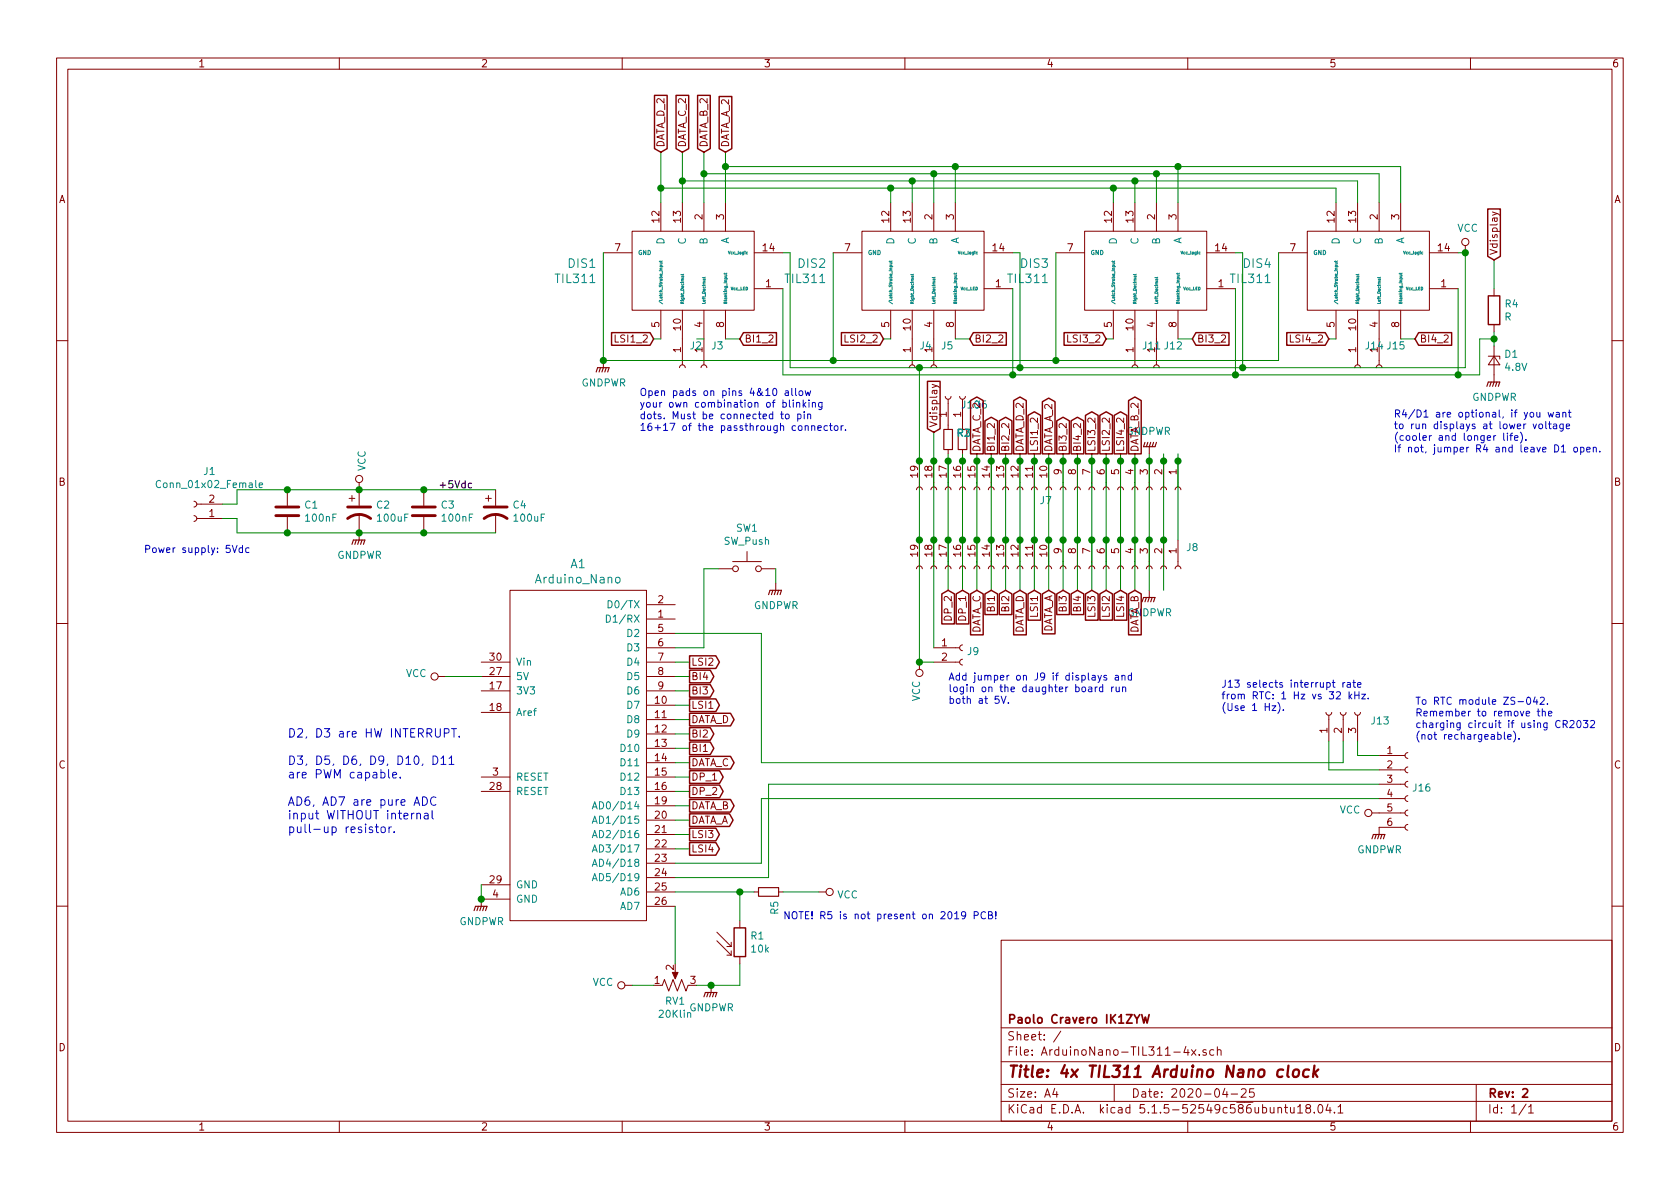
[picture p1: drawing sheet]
<svg xmlns="http://www.w3.org/2000/svg" width="297mm" height="210mm" viewBox="0 0 297 210" stroke-linecap="round" stroke-linejoin="round" font-family="sans-serif">
<g fill="none" stroke="#840000" stroke-width=".18">
<path d="M10 10.3h277v189.9h-277zM12 12.2h273v186.1h-273zM60 10.3v1.9M110 10.3v1.9M160 10.3v1.9M210 10.3v1.9M260 10.3v1.9M116.8 35.8v5.1M120.6 35.8v5.1M124.5 35.8v5.1M128.3 35.8v5.1M157.5 35.8v5.1"/>
<path d="M161.3 35.8v5.1M165.1 35.8v5.1M168.9 35.8v5.1M196.8 35.8v5.1M200.7 35.8v5.1M204.5 35.8v5.1M208.3 35.8v5.1M236.2 35.8v5.1M240 35.8v5.1M243.8 35.8v5.1M247.6 35.8v5.1M263.9 37.5l1.1 .4 .2 .2"/>
<path d="M264.7 37.8l-.8 .3M106.7 44.7h5.1M111.8 40.9h21.5v14h-21.5zM116.8 54.9v5M120.6 54.9v9.6M124.5 54.9v9.6M128.3 54.9v5M133.3 51h5.1M133.3 44.7h5.1M147.3 44.7h5.1M152.4 40.9h21.6v14h-21.6zM157.5 54.9v5"/>
<path d="M161.3 54.9v9.6M165.1 54.9v9.6M168.9 54.9v5M174 51h5.1M174 44.7h5.1M186.7 44.7h5.1M191.8 40.9h21.6v14h-21.6zM196.8 54.9v5M200.7 54.9v9.6M204.5 54.9v9.6M208.3 54.9v5M213.4 51h5"/>
<path d="M213.4 44.7h5M226.1 44.7h5M231.1 40.9h21.6v14h-21.6zM236.2 54.9v5M240 54.9v9.6M243.8 54.9v9.6M247.6 54.9v5M252.7 51h5.1M252.7 44.7h5.1M259.1 43.4v1.3M264.2 51v1.3M264.2 57.4v1.3"/>
<path d="M10 60.2h2M106.7 63.7v1.3M120.1 65l.2-.3 .2-.2 .5 .1 .2 .4M124 65l.1-.3 .3-.2 .4 .1 .2 .4M160.8 65l.1-.3 .3-.2 .4 .1 .2 .4M164.6 65l.1-.3 .3-.2 .4 .1 .2 .4M164.8 68l1.2 .4 .1 .1M165.7 68.2l-.9 .3M167.1 70.1l.1 .3 .4 .2 .3-.1 .2-.4M167.6 70.6v5.3M167.6 79.5v.8M169.7 70.1l.1 .3 .3 .2 .4-.1 .2-.4"/>
<path d="M170.2 71.4v4.5M170.2 79.5v.8M200.2 65l.1-.3 .3-.2 .4 .1 .2 .4M203.2 79v1.3M204 65l.1-.3 .3-.2 .4 .1 .2 .4M239.5 65l.1-.3 .3-.2 .5 .1 .1 .4M243.3 65l.2-.3 .2-.2 .5 .1 .1 .4M263.1 63h2.1v.5M264.2 63l1 1.5h-2.1zM264.2 61.2v6.4M285 60.2h2M34.3 88.6l.3 .2 .2 .2-.1 .5-.4 .2"/>
<path d="M34.3 91.2l.3 .1 .2 .3-.1 .4-.4 .2M34.8 89.1h4.6M34.8 91.7h4.6M50.8 86.6v2.8M50.8 91.4v2.8M61.7 88.1h1M62.2 87.6v1M63.5 85.3v4.1M63.5 90.9v4.6M74.9 86.6v2.8M74.9 91.4v2.8M85.9 88.1h1"/>
<path d="M86.4 87.6v1M87.6 86.6v2.8M87.6 90.9v3.3M129.5 99.3h5.1M132.1 97.5v1.8M162.1 86.6l.1-.3 .3-.2 .4 .1 .2 .4M162.6 81.5v4.6M162.6 95.5v4.6M164.6 86.6l.1-.3 .3-.2 .4 .1 .2 .4M165.1 81.5v4.6M165.1 95.5v4.6M167.1 86.6l.2-.3 .2-.2 .5 .1 .1 .4"/>
<path d="M167.6 81.5v4.6M167.6 95.5v4.6M169.7 86.6l.1-.3 .3-.2 .4 .1 .2 .4M170.2 81.5v4.6M170.2 95.5v4.6M172.2 86.6l.1-.3 .3-.2 .5 .1 .1 .4M172.7 81.5v4.6M172.7 95.5v4.6M174.8 86.6l.1-.3 .3-.2 .4 .1 .2 .4M175.3 81.5v4.6M175.3 95.5v4.6M177.3 86.6l.1-.3 .3-.2 .4 .1 .2 .4"/>
<path d="M177.8 81.5v4.6M177.8 95.5v4.6M179.8 86.6l.2-.3 .2-.2 .5 .1 .1 .4M180.3 81.5v4.6M180.3 95.5v4.6M182.4 86.6l.1-.3 .3-.2 .4 .1 .2 .4M182.9 81.5v4.6M182.9 95.5v4.6M184.9 86.6l.1-.3 .3-.2 .5 .1 .1 .4M185.4 81.5v4.6M185.4 95.5v4.6M187.5 86.6l.1-.3 .3-.2 .4 .1 .2 .4"/>
<path d="M188 81.5v4.6M188 95.5v4.6M190 86.6l.1-.3 .3-.2 .4 .1 .2 .4M190.5 81.5v4.6M190.5 95.5v4.6M192.5 86.6l.2-.3 .2-.2 .5 .1 .1 .4M193 81.5v4.6M193 95.5v4.6M195.1 86.6l.1-.3 .3-.2 .4 .1 .2 .4M195.6 81.5v4.6M195.6 95.5v4.6M197.6 86.6l.1-.3 .3-.2 .5 .1 .1 .4"/>
<path d="M198.1 81.5v4.6M198.1 95.5v4.6M200.2 86.6l.1-.3 .3-.2 .4 .1 .2 .4M200.7 81.5v4.6M200.7 95.5v4.6M202.7 86.6l.1-.3 .3-.2 .4 .1 .2 .4M203.2 81.5v4.6M203.2 95.5v4.6M205.2 86.6l.2-.3 .2-.2 .5 .1 .1 .4M205.7 81.5v4.6M205.7 95.5v4.6M207.8 86.6l.1-.3 .3-.2 .4 .1 .2 .4"/>
<path d="M208.3 81.5v4.6M208.3 95.5v4.6M10 110.3h2M77.5 119.6h1.2M85.1 119.6h5.1M85.1 117.1h5.1M90.2 104.4h24.1v58.4h-24.1zM114.3 119.6h5.1M114.3 117.1h5.1M114.3 114.5h5.1M114.3 109.5h5.1M114.3 106.9h5.1"/>
<path d="M114.3 112h5.1M127 100.6h2.5M134.6 100.6h2.6M137.2 103.1v1.3M162.1 100.6l.1-.4 .3-.1 .4 .1 .2 .4M162.6 117.1v1.3M164.6 100.6l.1-.4 .3-.1 .4 .1 .2 .4M165.1 117.1h4.6M165.1 114.5h4.6M167.1 100.6l.2-.4 .2-.1 .5 .1 .1 .4M169.7 100.6l.1-.4 .3-.1 .4 .1 .2 .4M170.2 116.6l-.3 .1-.2 .3 .1 .4 .4 .2"/>
<path d="M170.2 114l-.3 .1-.2 .4 .1 .4 .4 .2M172.2 100.6l.1-.4 .3-.1 .5 .1 .1 .4M174.8 100.6l.1-.4 .3-.1 .4 .1 .2 .4M177.3 100.6l.1-.4 .3-.1 .4 .1 .2 .4M179.8 100.6l.2-.4 .2-.1 .5 .1 .1 .4M182.4 100.6l.1-.4 .3-.1 .4 .1 .2 .4M184.9 100.6l.1-.4 .3-.1 .5 .1 .1 .4M187.5 100.6l.1-.4 .3-.1 .4 .1 .2 .4M190 100.6l.1-.4 .3-.1 .4 .1 .2 .4M192.5 100.6l.2-.4 .2-.1 .5 .1 .1 .4M195.1 100.6l.1-.4 .3-.1 .4 .1 .2 .4M197.6 100.6l.1-.4 .3-.1 .5 .1 .1 .4"/>
<path d="M200.2 100.6l.1-.4 .3-.1 .4 .1 .2 .4M202.7 100.6l.1-.4 .3-.1 .4 .1 .2 .4M203.2 104.4v1.3M205.2 100.6l.2-.4 .2-.1 .5 .1 .1 .4M207.8 100.6l.1-.4 .3-.1 .4 .1 .2 .4M285 110.3h2M85.1 137.4h5.1M85.1 122.2h5.1M85.1 139.9h5.1M85.1 126h5.1M114.3 137.4h5.1M114.3 122.2h5.1"/>
<path d="M114.3 124.7h5.1M114.3 127.2h5.1M114.3 129.8h5.1M114.3 132.3h5.1M114.3 134.9h5.1M114.3 139.9h5.1M234.4 126l.1 .3 .4 .2 .4-.1 .2-.4M234.9 126.5v4.6M237 126l.1 .3 .3 .2 .4-.1 .2-.4M237.5 126.5v4.6M239.5 126l.1 .3 .4 .2 .3-.1 .2-.4M240 126.5v4.6"/>
<path d="M243.8 138.7h4.6M243.8 136.1h4.6M243.8 133.6h4.6M248.9 138.2l-.3 .1-.2 .3 .1 .4 .4 .2M248.9 135.6l-.3 .1-.2 .4 .1 .3 .4 .2M248.9 133.1l-.3 .1-.2 .3 .1 .4 .4 .2M85.1 156.5h5.1M90.2 159h-5.1v1.3M114.3 157.7h5.1M114.3 145h5.1M114.3 147.6h5.1M114.3 150.1h5.1"/>
<path d="M114.3 152.6h5.1M114.3 155.2h5.1M114.3 142.5h5.1M133.3 157.7h.8M137.7 157.7h.7M144.8 157.7h1.2M242.6 143.8h5.8M243.8 141.2h4.6M248.4 146.3h-4.6v1.3M248.9 145.8l-.3 .1-.2 .3 .1 .4 .4 .2M248.9 143.3l-.3 .1-.2 .3 .1 .4 .4 .2M248.9 140.7l-.3 .1-.2 .3 .1 .4 .4 .2"/>
<path d="M10 160.2h2M110.5 174.2h1.3M114.3 160.3h5.1M116.8 174.2h.3l.4-1 .7 2.1 .8-2.1 .8 2.1 .7-2.1 .8 2.1 .4-1.1M119.4 171.7v1M125.7 174.2v1.3M126.7 166.4l2.6 2.5M126.7 164.8l2.6 2.6M128.5 168.9h.8M128.5 167.4h.8M129.3 166.6v.8M129.3 168.1v.8"/>
<path d="M130.8 162.8v1.3M130.8 169.2v1.2M177 166.3h108v32h-108zM285 160.2h2M60 198.3v1.9M110 198.3v1.9M160 198.3v1.9M177 194.8h108M177 191.8h108M177 187.8h108M177 181.8h108M186.5 192.5l-.4 1h1"/>
<path d="M186.8 193v1M187.6 182.3l-1.3 2M197 191.8v3M209.7 185l-.4 1.1h1M210 198.3v1.9M210 185.6v1M210.7 185.6l.8 1M211.5 185.6l-.8 1M212 186.5v.1M213.3 185.7a.37 .37 0 0 0-.6 .1l.1 .2 .5 .2v.1l-.2 .3-.4-.1M214.6 185.7l-.4-.1-.3 .3 .1 .6 .2 .1 .4-.1M215.2 185.7h.1a.37 .37 0 0 1 .6 .1v.8"/>
<path d="M215.2 185.1v1.5M216.6 192.5l-.4 1h.9M216.9 193v1M217.7 193.5h1.1M219.5 192.7l.2-.2h.3l.3 .2v.3v.2l-.9 .8h.9M221.7 192.5h-.7l-.1 .7 .2-.1 .5 .1 .2 .2-.1 .5-.2 .1-.6-.1M226 196l.2-.2 .3 .1 .1 .9M227.1 195.8h.6M227.3 195.3v1.3l.4 .2M228.2 195.8v.9l.4 .1 .2-.1M228.8 195.8v1M229.4 195.8l.5-.5v1.5"/>
<path d="M229.4 196.8h.9M231.2 196l-.3-.2v-.3a.48 .48 0 0 1 .7-.1l.1 .2-.1 .3-.6 .1-.1 .3v.4l.3 .1 .4-.1 .1-.2v-.2l-.3-.3M232.4 196.7v.1M233.1 195.5l.3-.2a.8 .8 0 0 1 .5 .8 .8 .8 0 0 1-.5 .7l-.3-.1-.1-.4zM234.8 195.2l-.4 1.1h1M235.2 195.8v1M235.9 196.7v.1M236.6 195.8l.4-.5v1.5M236.6 196.8h.8M260 198.3v1.9M261 191.8v6.5M269.8 195.2l-1.2 2"/>
<path d="M270.3 195.8l.4-.5v1.5M270.3 196.8h.8"/>
<circle cx="259.1" cy="42.8" r=".63"/>
<circle cx="63.5" cy="84.7" r=".63"/>
<circle cx="76.8" cy="119.6" r=".63"/>
<circle cx="130" cy="100.6" r=".51"/>
<circle cx="134.1" cy="100.6" r=".51"/>
<circle cx="162.6" cy="119" r=".63"/>
<circle cx="146.7" cy="157.7" r=".63"/>
<circle cx="241.9" cy="143.8" r=".63"/>
<circle cx="109.9" cy="174.2" r=".63"/>
</g>
<path d="M200.5 179.4l.5 .8 .5-.8M201.9 179.4l.3 1.5 .3-1 .3 1 .4-1.5M269.2 192.7l.3-.2h.3l.3 .5-.9 1h.9" fill="none" stroke="#840000" stroke-width=".3"/>
<path d="M226.9 189.2a.68 .68 0 0 0-1 .3l-.1 .6 .2 .2 .1 .1 .6-.1M227.8 188.4l-.2 1.8 .3 .2M228.8 189.3a.51 .51 0 0 1 .5-.2 .51 .51 0 0 1 .4 .4l-.1 .6a.54 .54 0 0 1-.5 .4 .54 .54 0 0 1-.5-.4zM231.4 189.2a.68 .68 0 0 0-.9 .3v.8l.2 .1 .6-.1M232.4 188.4l-.2 2M232.4 189.7l.5 .7M233.1 189.1l-.9 .8" fill="none" stroke="#840000" stroke-width=".41"/>
<g fill="none" stroke="#840000" stroke-width=".2">
<path d="M105.4 65.8l.3-.8h2l-.3 .8M106.2 65l-.3 .8M106.7 65l-.3 .8M107.2 65l-.3 .8M166.9 75.9h1.5v3.6h-1.5zM169.4 75.9h1.5v3.6h-1.5zM202.4 78.2l-.2 .8h2l.3-.8M202.9 78.2l-.2 .8M203.5 78.2l-.3 .8M204 78.2l-.3 .8M262.9 68.3l.2-.7h2.1l-.3 .7M263.7 67.6l-.3 .7"/>
<path d="M264.2 67.6l-.3 .7M264.7 67.6l-.3 .7M62.2 96.3l.3-.8h2l-.2 .8M63 95.5l-.3 .8M63.5 95.5l-.3 .8M64 95.5l-.2 .8M135.9 105.2l.2-.8h2.1l-.3 .8M136.7 104.4l-.3 .8M137.2 104.4l-.3 .8M137.7 104.4l-.3 .8M201.9 106.4l.3-.7h2l-.2 .7M202.7 105.7l-.3 .7"/>
<path d="M203.2 105.7l-.3 .7M203.7 105.7l-.2 .7M134.1 157h3.6v1.5h-3.6zM242.6 148.3l.2-.7h2.1l-.3 .7M243.3 147.6l-.2 .7M243.8 147.6l-.2 .7M244.3 147.6l-.2 .7M83.8 161l.3-.7h2l-.2 .7M84.6 160.3l-.3 .7M85.1 160.3l-.3 .7M85.6 160.3l-.3 .7M124.5 176.3l.2-.8h2l-.2 .8"/>
<path d="M125.2 175.5l-.2 .8M125.7 175.5l-.2 .8M126.2 175.5l-.2 .8"/>
</g>
<g fill="none" stroke="#840000" stroke-width=".25">
<path d="M115.7 16.9h2.3v9.4l-1.2 .6-1.1-.6zM119.5 16.9h2.3v9.4l-1.2 .6-1.1-.6zM123.3 16.9h2.3v9.4l-1.1 .6-1.2-.6zM127.2 17.1h2.2v9.2l-1.1 .6-1.1-.6zM263 37h2.3v8.3l-1.1 .7-1.2-.7zM108.1 58.8h6.8l.7 1.1-.7 1.2h-6.8zM131.4 58.8h5.9v2.3h-5.9l-.6-1.2zM148.8 58.8h6.8l.6 1.1-.6 1.2h-6.8zM172.1 58.8h5.8v2.3h-5.8l-.7-1.2zM188.1 58.8h6.8l.7 1.1-.7 1.2h-6.8zM211.5 58.8h5.8v2.3h-5.8l-.7-1.2zM227.5 58.8h6.8l.6 1.1-.6 1.2h-6.8z"/>
<path d="M250.8 58.8h5.9v2.3h-5.9l-.6-1.2zM263.1 52.3h2.1v5.1h-2.1zM164 67.4h2.2v8.4l-1.1 .6-1.1-.6zM171.6 70.8l1.1-.6 1.1 .6v9.5h-2.2zM174.1 74.4l1.2-.6 1.1 .6v5.9h-2.3zM176.7 74.4l1.1-.6 1.1 .6v5.9h-2.2zM179.2 70.8l1.1-.6 1.2 .6v9.5h-2.3zM181.8 73.5l1.1-.7 1.1 .7v6.8h-2.2zM184.3 71l1.1-.6 1.1 .6v9.3h-2.2zM186.8 74.4l1.2-.6 1.1 .6v5.9h-2.3zM189.4 74.4l1.1-.6 1.1 .6v5.9h-2.2zM191.9 73.5l1.1-.7 1.2 .7v6.8h-2.3z"/>
<path d="M194.5 73.5l1.1-.7 1.1 .7v6.8h-2.2zM197 73.5l1.1-.7 1.1 .7v6.8h-2.2zM199.5 70.8l1.2-.6 1.1 .6v9.5h-2.3zM121.9 118.5h3.7l.6 1.1-.6 1.1h-3.7zM121.9 116h4.7l.6 1.1-.6 1.1h-4.7zM166.5 105l1.1-.6 1.2 .6v5.3h-2.3zM169.1 105l1.1-.6 1.1 .6v5.3h-2.2zM171.6 105l1.1-.6 1.1 .6v7.3h-2.2zM174.1 105l1.2-.6 1.1 .6v3.7h-2.3zM176.7 105l1.1-.6 1.1 .6v3.7h-2.2zM179.2 105l1.1-.6 1.2 .6v7.3h-2.3zM181.8 105l1.1-.6 1.1 .6v4.7h-2.2z"/>
<path d="M184.3 105l1.1-.6 1.1 .6v7.1h-2.2zM186.8 105l1.2-.6 1.1 .6v3.7h-2.3zM189.4 105l1.1-.6 1.1 .6v3.7h-2.2zM191.9 105l1.1-.6 1.2 .6v4.7h-2.3zM194.5 105l1.1-.6 1.1 .6v4.7h-2.2zM197 105l1.1-.6 1.1 .6v4.7h-2.2zM199.5 105l1.2-.6 1.1 .6v7.3h-2.3zM121.9 123.6h4.7l.6 1.1-.6 1.1h-4.7zM121.9 128.7h3.7l.6 1.1-.6 1.1h-3.7zM121.9 133.8h7.3l.6 1.1-.6 1.1h-7.3zM121.9 121.1h3.7l.6 1.1-.6 1.1h-3.7zM121.9 126.1h7.3l.6 1.1-.6 1.2h-7.3z"/>
<path d="M121.9 131.2h3.7l.6 1.1-.6 1.1h-3.7zM121.9 136.3h5.3l.7 1.1-.7 1.1h-5.3zM121.9 138.8h5.3l.7 1.1-.7 1.2h-5.3zM121.9 149h4.7l.6 1.1-.6 1.1h-4.7zM121.9 146.5h4.7l.6 1.1-.6 1.1h-4.7zM121.9 143.9h7.1l.6 1.1-.6 1.1h-7.1zM121.9 141.4h7.3l.6 1.1-.6 1.1h-7.3zM129.8 164.1h2v5.1h-2z"/>
</g>
<path d="M48.8 89.7h4M48.8 91.2h4M61.5 91.7a3.3 3.3 0 0 1 4 0M61.5 89.7h4M72.9 89.7h4.1M72.9 91.2h4.1M85.6 91.7a3.3 3.3 0 0 1 4.1 0M85.6 89.7h4.1" fill="none" stroke="#840000" stroke-width=".51"/>
<g fill="none" stroke="#008484" stroke-width=".18">
<path d="M116.7 47.2h.5M116.7 46.5h.4M116.7 46.1v.2M116.7 47.2l.1-.3h.2v.3M117 46.5v.2h-.3M117.1 46.1l-.1 .1h-.4M120.6 48.8l.2 .2 .1-.2M120.9 48.8h-.4v.2M120.9 48.5l-.5 .1M124.5 49.3l.1 .3 .1-.3M124.7 49.3l-.3 .1v.1M124.7 49l-.5 .1"/>
<path d="M128.1 48.6h.4M128.1 48.3v.2M128.4 48.6l.1 .2-.4 .1M128.5 48.3l-.1 .1h-.4M128.8 44.4l.2 .5 .1-.5M157.4 46.5h.3M157.4 46.1v.2M157.7 46.5v.2h-.3M157.7 47.2v-.3l-.3 .1v.2h.5M157.7 46.1l-.1 .1h-.4M161.3 48.8v.2h.2v-.2h-.3v.2M161.5 48.5l-.5 .1"/>
<path d="M165.1 49.3l.1 .2h.1v-.2l-.3 .1v.1M165.3 49l-.5 .1M168.8 48.6h.3M168.8 48.3v.2M169.1 48.6v.2l-.3 .1M169.1 48.3v.1h-.5M169.4 44.4l.2 .5 .1-.5M196.7 46.5h.4M196.7 46.1v.2M197 46.5l.1 .2h-.4M197.1 47.2l-.1-.3-.3 .1v.2h.5M197.1 46.1l-.1 .1h-.4"/>
<path d="M200.7 48.8l.1 .2 .1-.2M200.9 48.8h-.3v.2M200.9 48.5l-.5 .1M204.5 49.3l.1 .3 .1-.3M204.7 49.3l-.3 .1v.1M204.7 49l-.5 .1M208.2 48.6h.3M208.2 48.3v.2M208.5 48.6v.2l-.3 .1M208.5 48.3l-.1 .1h-.4M208.8 44.4l.2 .5 .1-.5M236.1 47.2h.5"/>
<path d="M236.1 46.5h.3M236.1 46.1v.2M236.1 47.2v-.3h.3v.3M236.4 46.5v.2h-.3M236.4 46.1v.1h-.5M240 48.8l.1 .2h.1l.1-.2h-.4v.2M240.3 48.5l-.5 .1M243.8 49.3l.1 .3 .1-.3M244.1 49.3l-.4 .1v.1M244.1 49l-.5 .1M247.5 48.6h.4M247.5 48.3v.2"/>
<path d="M247.8 48.6l.1 .2-.4 .1M247.9 48.3l-.1 .1h-.4M248.2 44.4l.1 .5 .2-.5M28.4 85.1a.6 .6 0 0 0-.8 .4 .6 .6 0 0 0 .6 .7l.2-.1M45.8 85.8l.6-.1v-.3h-.4l-.2 .2 .1 .6h.5M107.2 108.8a.64 .64 0 0 1 .7 .6 .64 .64 0 0 1-.7 .6zM107.5 106.2a.64 .64 0 0 1 .7 .7 .64 .64 0 0 1-.7 .6zM108.9 102.2l.2-.1 .5 .1v.6l-.1 .2-.4 .1-.2-.2zM104.7 145.6l.5-1.3 .4 1.3M104.7 148.1l.5-1.2 .4 1.2M104.7 150.7l.5-1.3 .4 1.3M104.7 153.2l.5-1.3 .4 1.3"/>
<path d="M104.7 155.7l.5-1.2 .4 1.2M104.7 143l.5-1.2 .4 1.2M104.9 145.2h.6M104.9 147.8h.6M104.9 150.3h.6M104.9 152.9h.6M104.9 155.4h.6M104.9 142.7h.6"/>
</g>
<path d="M118.9 172h1l-.5 1.1z" fill="#840000" stroke="#840000" stroke-width=".18"/>
<g fill="none" stroke="#008400" stroke-width=".18">
<path d="M116.8 33.3h119.4v2.5M116.8 26.9v8.9M120.6 32h119.4v3.8M120.6 26.9v8.9M124.5 26.9v8.9M124.5 30.7h119.3v5.1M128.3 26.9v8.9M128.3 29.5h119.3v6.3M157.5 33.3v2.5M161.3 32v3.8M165.1 30.7v5.1M168.9 29.5v6.3"/>
<path d="M196.8 33.3v2.5M200.7 32v3.8M204.5 30.7v5.1M208.3 29.5v6.3M106.7 44.7v19h119.4v-19M115.6 59.9h1.2M128.3 59.9h2.5M138.4 44.7h1.3v20.3h119.4v-20.3h-1.3M138.4 51v15.3h123.2v-6.4h2.6M147.3 44.7v19M156.2 59.9h1.3M168.9 59.9h2.5"/>
<path d="M179.1 44.7h1.2v20.3M179.1 51v15.3M186.7 44.7v19M195.6 59.9h1.2M208.3 59.9h2.5M218.4 44.7h1.3v20.3M218.4 51v15.3M234.9 59.9h1.3M247.6 59.9h2.6M257.8 51v15.3M264.2 46v5M264.2 58.7v2.5"/>
<path d="M162.6 65v52.1h2.5M165.1 76.4v38.1M39.4 91.7h2.5v2.5h45.7M87.6 86.6h-45.7v2.5h-2.5M167.6 80.3v24.1M170.2 80.3v24.1M172.7 80.3v24.1M175.3 80.3v24.1M177.8 80.3v24.1M180.3 80.3v24.1M182.9 80.3v24.1M185.4 80.3v24.1"/>
<path d="M188 80.3v24.1M190.5 80.3v24.1M193 80.3v24.1M195.6 80.3v24.1M198.1 80.3v24.1M200.7 80.3v24.1M203.2 80.3v24.1M205.7 80.3v24.1M208.3 80.3v15.2M78.7 119.6h6.4M119.4 117.1h2.5M119.4 119.6h2.5"/>
<path d="M119.4 112h15.2v22.9h102.9v-3.8M127 100.6h-2.5v13.9h-5.1M137.2 100.6v2.5M119.4 124.7h2.5M119.4 122.2h2.5M119.4 129.8h2.5M119.4 132.3h2.5M119.4 134.9h2.5M119.4 127.2h2.5M119.4 137.4h2.5M119.4 139.9h2.5M234.9 131.1v5h8.9"/>
<path d="M240 131.1v2.5h3.8M243.8 138.7h-107.9v16.5h-16.5M85.1 156.5v2.5M119.4 157.7h13.9M119.4 147.6h2.5M119.4 150.1h2.5M119.4 145h2.5M119.4 142.5h2.5M130.8 157.7v5.1M138.4 157.7h6.4M243.8 141.2h-109.2v11.4h-15.2M111.8 174.2h3.8"/>
<path d="M119.4 160.3v10.1M130.8 170.4v3.8h-7.6"/>
</g>
<path d="M83.4 85.5l-.4-.1-.2 .3 .1 .5h.5" fill="none" stroke="#000" stroke-width=".18"/>
<g fill="none" stroke="#0000c2" stroke-width=".18">
<path d="M138 73.2h.5M138.2 72.8v1.1l.3 .2M138.9 69.2h.4l.1 .7M139 73.3l.3-.1 .2 .1v.5l-.1 .2-.3 .1-.2-.2v-.4zM139.4 69.4l-.4 .1-.2 .1 .1 .3h.5M139.6 70.7v1.1l.2 .2M140 68.7v1.1l.2 .1M140.3 70.7v.2M140.3 71.2v.8M140.7 68.7v1.1l.1 .1M140.8 71.3l.2-.1h.3l.1 .8M140.8 71.2v.8"/>
<path d="M141 73.3l.4-.1 .2 .3-.1 .5h-.5M141 73.2v1.3M141.3 69.2l.2-.1 .4 .1v.5l-.1 .2h-.3l-.2-.1zM142 70.7v1.3M142.1 71.5l.4 .5M142.2 72.8v.1M142.2 73.2v.9M142.4 69.1l.2 .8 .2-.6 .3 .6 .2-.8M142.4 75.4l.1-.1h.3l.1 .8M142.4 75.3v.8M142.5 71.2l-.5 .4M142.8 73.3l.2-.1 .3 .1v.8"/>
<path d="M142.8 73.2v.9M143 70.7v.2M143 71.2v.8M143.5 75.4l.2-.1h.3l.1 .8M143.5 75.3v.8M143.6 71.3l.2-.1h.3l.1 .8M143.6 71.2v.8M144.6 75.7l.6-.1-.1-.3h-.3l-.2 .2 .1 .6h.4M145.3 71.2v1l-.2 .2h-.3M145.3 71.2h-.3l-.3 .2 .1 .6h.5M146.3 75.3h-.4l-.2 .2 .1 .6h.5M146.7 75.3h.4"/>
<path d="M146.8 74.8v1.1l.3 .2M147.6 75.3h.3l.2 .1v.7h-.3l-.3-.2zM148.7 75.3v.8M149.1 75.3l-.4 .2M149.5 76v.1M265.9 76.6v1.1l.1 .2M266.5 77v.9M267 77h.4M267.4 76.6l-.3 .2v1.1M267.8 77.4l.6-.1-.1-.2-.3-.1-.2 .2v.6h.5M268.8 76.4a1.4 1.4 0 0 1 0 2M269.8 77.7v.2"/>
<path d="M270.6 73l.3-.1 .2 .1v.7l-.3 .1-.3-.3zM271.1 75l.2 .8 .4-.8M271.7 72.9l.1 .8 .3 .1 .2-.2M272.2 75h.3l.2 .2v.4l-.2 .2h-.3l-.1-.2zM272.3 72.9v.9M273.3 74.5v1.1l.2 .2M273.7 72.9l.3 .9 .2-.7 .2 .7 .3-.9M273.8 75h.5M274 74.5v1.1l.3 .2M274.7 75h.5v.8M275.2 73h.5v.8M275.2 75.3h-.4l-.2 .2 .1 .3h.5"/>
<path d="M275.7 73.2l-.4 .1-.2 .2 .1 .2h.5M276.1 79l.3-.3v1.2M276.1 79.9h.7M276.3 73l.2-.1 .3 .1 .1 .8M276.3 72.9v.9M276.4 75l-.1 1.1-.2 .1h-.3M276.4 75h-.4l-.2 .2 .1 .6h.5M276.9 75.4l.6-.1v-.3h-.4l-.2 .2 .1 .6h.5M277.3 72.9h.5M277.5 72.5v1.1l.3 .2M278.4 79.1h.3l.2 .2v.4l-.2 .2h-.3l-.1-.2zM279.5 79.1h.3l.3 .2-.1 .6h-.5"/>
<path d="M279.5 79.1v1.3M280.5 79.5l.7-.1-.1-.3h-.4l-.2 .2 .1 .6h.5M281.7 79.2l.2-.1h.3v.8M281.7 79.1v.8M282.9 79.8v.1M41.1 96.4l.4 1.3 .4-1.3M42.9 96.9h-.4l-.2 .2 .1 .6h.5M42.9 96.4v1.3M44 96.9h-.3l-.3 .2 .1 .6h.5M194.1 119.4l.3 .9M194.7 119.4l-.4 1.2-.2 .1M195.7 119.5l-.3-.1-.3 .2 .1 .2 .5 .1v.3h-.6"/>
<path d="M197.2 119.5h.5l.1 .8M197.8 119.7l-.5 .1-.1 .2v.2h.6M198.4 119.6l.2-.2 .3 .1v.8M198.4 119.4v.9M200.1 119.5l-.4-.1-.2 .3 .1 .5h.5M200.1 119v1.3M68.7 136.1v1.3l.2 .2M69.4 137.1l.7-.2v-.3h-.5l-.2 .2 .1 .7h.6M70.8 137.4v.2M76.6 133.7a.76 .76 0 0 1 .8 .7 .76 .76 0 0 1-.8 .8zM78 134.1l.4-.4v1.5M78 135.2h.8"/>
<path d="M78.6 129.6h.7l.1-.3-.1-.3-.2-.2h-.5v1.5M79.4 134.1l.4-.4v1.5M79.4 135.2h.9M79.8 128.8h.9M80.3 128.8v1.5M81.2 130.2v.1M177 123.1l.4 1.3 .5-1.3M178.3 124.3v.1M192.5 121.5h.5v.8M193 121.8h-.4l-.2 .2 .2 .3h.4M193.6 121.5v.8M194 121.5l-.4 .2"/>
<path d="M195 121.5h-.4l-.2 .2 .1 .6h.5M195 121.1v1.2M196.5 121.5v.8M196.9 121.5l-.4 .2M197.3 121.5l.1 .8h.3l.2-.1M197.9 121.5v.8M198.5 121.6l.2-.1h.3v.8M198.5 121.5v.8M224.9 124.8h.7l-.7 .8h.7M225.9 124.2a1.4 1.4 0 0 1 0 1.9M226.9 125.5v.1M235.6 120.7h.4"/>
<path d="M235.7 120.3v1.1l.3 .1M237.4 120.7v.8M237.8 120.7l-.4 .2M238.2 120.7h.5l.1 .8M238.5 122.3v1.3M238.6 123.1l.4 .5M238.8 121l-.5 .1-.1 .1 .1 .3h.5M239 122.8l-.5 .4M239.2 120.7h.5M239.4 120.3v1.1l.3 .1M239.5 122.3v1.3M239.5 122.9h.8"/>
<path d="M240 121.1l.6-.1v-.3h-.4l-.2 .2 .1 .6h.5M240.3 122.3v1.3M240.8 122.8h.6l-.6 .8h.6M241.9 123.5v.1M266 129.5v1.1l.2 .1M266.6 130.3l.6-.1-.1-.3h-.3l-.2 .2v.6h.5M267.6 129.3a1.47 1.47 0 0 1 0 1.9M268.6 130.6v.1M270 123.4l.2-.1a.67 .67 0 0 1 .5 .6 .67 .67 0 0 1-.5 .7l-.3-.5zM271.4 123.2l-.3 .9h.8M271.7 123.7v.9M271.8 125.8h.5"/>
<path d="M272 125.3v1.1l.3 .2M272.3 123.4l.5-.1 .2 .3v.2l-.7 .8h.7M272.7 125.9l.2-.1h.3v.8M272.7 125.3v1.3M273.6 124.4v.2M273.8 126.2l.6-.1-.1-.3h-.3l-.2 .2v.6h.5M275.8 127.5a.51 .51 0 0 0-.6 0 .51 .51 0 0 0-.1 .6 .46 .46 0 0 0 .2 .5 .46 .46 0 0 0 .5-.1M276.4 128.1l.6-.1 .1-.2-.1-.3-.1-.1h-.5v1.3M276.7 128.1l.4 .6M277.6 127.5l.5-.1 .2 .4v.2l-.8 .7h.8M278.9 127.5l.2-.1a.67 .67 0 0 1 .4 .6 .67 .67 0 0 1-.4 .7l-.3-.5zM280 127.4h.7l-.4 .5 .4 .1v.4l-.2 .3-.5-.2"/>
<path d="M281.2 127.5l.5-.1 .2 .4v.2l-.7 .7h.7M65.9 146.3l-.4-.1-.2 .3 .1 .2 .5 .1v.4h-.6M66.3 146.2h.6M66.6 145.7v1.3v.2h.3M67.4 146.4l.2-.2 .5 .2v.5l-.1 .3h-.4l-.2-.1zM68.8 146.2v1M69.2 146.2l-.3 .1-.1 .2M69.7 147.1v.1M73.2 142.4l.5-1.5 .5 1.5M73.4 142h.7M73.7 144l.1-.1a.36 .36 0 0 1 .5 .1v.8M73.7 143.8v1"/>
<path d="M74.7 140.9a.76 .76 0 0 1 .9 .8 .76 .76 0 0 1-.9 .7zM75.1 143.9h.5l.1 .9M75.7 144.2h-.5a.3 .3 0 0 0-.2 .3 .3 .3 0 0 0 .2 .3l.5-.1M76.4 143.3v1.3l.2 .2M77.1 141a.72 .72 0 0 0-1 .5 .72 .72 0 0 0 .7 .9l.3-.1M170.7 161.8l-.2 .2-.4-.1-.1-.1 .1-.5 .4-.1 .2 .1a.84 .84 0 0 1-.3 1.2h-.3M172.2 161.9l.6-.1 .2-.2-.1-.3-.2-.1h-.5v1.3M174.2 161.3a.51 .51 0 0 0-.6 0 .51 .51 0 0 0-.1 .6 .46 .46 0 0 0 .2 .5 .46 .46 0 0 0 .5 0M174.8 161.8h.5l.1-.5-.6-.1v1.3h.5l.2-.3v-.2l-.3-.2M176 162.4v.1M176 161.2v.8"/>
</g>
<g fill="#008400" stroke="#008400" stroke-width=".25">
<circle cx="259.1" cy="44.7" r=".51"/>
<circle cx="106.7" cy="63.7" r=".51"/>
<circle cx="195.6" cy="95.5" r=".51"/>
<circle cx="85.1" cy="159" r=".51"/>
<circle cx="205.7" cy="95.5" r=".51"/>
<circle cx="203.2" cy="95.5" r=".51"/>
<circle cx="167.6" cy="95.5" r=".51"/>
<circle cx="193" cy="95.5" r=".51"/>
<circle cx="190.5" cy="81.5" r=".51"/>
<circle cx="198.1" cy="81.5" r=".51"/>
<circle cx="188" cy="81.5" r=".51"/>
<circle cx="177.8" cy="81.5" r=".51"/>
<circle cx="185.4" cy="81.5" r=".51"/>
<circle cx="193" cy="81.5" r=".51"/>
<circle cx="190.5" cy="95.5" r=".51"/>
<circle cx="188" cy="95.5" r=".51"/>
<circle cx="185.4" cy="95.5" r=".51"/>
<circle cx="257.8" cy="66.3" r=".51"/>
<circle cx="218.4" cy="66.3" r=".51"/>
<circle cx="157.5" cy="33.3" r=".51"/>
<circle cx="196.9" cy="33.3" r=".51"/>
<circle cx="200.7" cy="32" r=".51"/>
<circle cx="161.3" cy="32" r=".51"/>
<circle cx="165.1" cy="30.7" r=".51"/>
<circle cx="204.5" cy="30.7" r=".51"/>
<circle cx="208.3" cy="29.5" r=".51"/>
<circle cx="168.9" cy="29.5" r=".51"/>
<circle cx="182.9" cy="81.5" r=".51"/>
<circle cx="219.7" cy="65" r=".51"/>
<circle cx="130.8" cy="157.7" r=".51"/>
<circle cx="180.3" cy="65" r=".51"/>
<circle cx="186.7" cy="63.7" r=".51"/>
<circle cx="200.7" cy="95.5" r=".51"/>
<circle cx="147.3" cy="63.7" r=".51"/>
<circle cx="198.1" cy="95.5" r=".51"/>
<circle cx="128.3" cy="29.5" r=".51"/>
<circle cx="162.6" cy="65" r=".51"/>
<circle cx="165.1" cy="95.5" r=".51"/>
<circle cx="162.6" cy="95.5" r=".51"/>
<circle cx="74.9" cy="94.2" r=".51"/>
<circle cx="116.8" cy="33.3" r=".51"/>
<circle cx="120.7" cy="32" r=".51"/>
<circle cx="208.3" cy="81.5" r=".51"/>
<circle cx="124.5" cy="30.7" r=".51"/>
<circle cx="63.5" cy="94.2" r=".51"/>
<circle cx="205.7" cy="81.5" r=".51"/>
<circle cx="195.6" cy="81.5" r=".51"/>
<circle cx="203.2" cy="81.5" r=".51"/>
<circle cx="175.3" cy="81.5" r=".51"/>
<circle cx="200.7" cy="81.5" r=".51"/>
<circle cx="172.7" cy="81.5" r=".51"/>
<circle cx="170.2" cy="81.5" r=".51"/>
<circle cx="179.1" cy="66.3" r=".51"/>
<circle cx="172.7" cy="95.5" r=".51"/>
<circle cx="264.2" cy="59.9" r=".51"/>
<circle cx="125.7" cy="174.2" r=".51"/>
<circle cx="180.3" cy="81.5" r=".51"/>
<circle cx="162.6" cy="117.1" r=".51"/>
<circle cx="182.9" cy="95.5" r=".51"/>
<circle cx="180.3" cy="95.5" r=".51"/>
<circle cx="177.8" cy="95.5" r=".51"/>
<circle cx="175.3" cy="95.5" r=".51"/>
<circle cx="167.6" cy="81.5" r=".51"/>
<circle cx="170.2" cy="95.5" r=".51"/>
<circle cx="50.8" cy="86.6" r=".51"/>
<circle cx="165.1" cy="81.5" r=".51"/>
<circle cx="63.5" cy="86.6" r=".51"/>
<circle cx="74.9" cy="86.6" r=".51"/>
<circle cx="162.6" cy="81.5" r=".51"/>
<circle cx="50.8" cy="94.2" r=".51"/>
</g>
<text font-size="2.8" fill="#840000" x="178" y="190.5">Title: 4x TIL311 Arduino Nano clock</text>
<g font-size="2.1" fill="#008484">
<text x="100.5" y="47.4">DIS1</text>
<text x="141.2" y="47.4">DIS2</text>
<text x="180.5" y="47.4">DIS3</text>
<text x="219.9" y="47.4">DIS4</text>
<text x="98.4" y="50.1">TIL311</text>
<text x="139" y="50.1">TIL311</text>
<text x="178.4" y="50.1">TIL311</text>
<text x="217.8" y="50.1">TIL311</text>
<text x="100.9" y="100.5">A1</text>
<text x="94.9" y="103.2">Arduino_Nano</text>
</g>
<g font-size="2.1" fill="#0000c2">
<text x="50.8" y="130.4">D2, D3 are HW INTERRUPT.</text>
<text x="50.8" y="135.2">D3, D5, D6, D9, D10, D11</text>
<text x="50.8" y="137.7">are PWM capable.</text>
<text x="50.8" y="142.5">AD6, AD7 are pure ADC</text>
<text x="50.8" y="144.9">input WITHOUT internal</text>
<text x="50.8" y="147.3">pull-up resistor.</text>
</g>
<g font-size="2.1" fill="#840000">
<text x="178" y="184">Sheet: /</text>
<text x="178" y="181">Paolo Cravero IK1ZYW</text>
<text x="178" y="186.7">File: ArduinoNano-TIL311-4x.sch</text>
<text x="178" y="196.9">KiCad E.D.A. kicad 5.1.5-52549c586ubuntu18.04.1</text>
<text x="178" y="194.1">Size: A4</text>
<text x="200" y="194.1">Date: 2020-04-25</text>
<text x="263" y="194.1">Rev: 2</text>
<text x="263" y="196.9">Id: 1/1</text>
</g>
<g font-size="1.8" fill="#840000">
<text x="35" y="11.9">1</text>
<text x="85" y="11.9">2</text>
<text x="135" y="11.9">3</text>
<text x="185" y="11.9">4</text>
<text x="235" y="11.9">5</text>
<text x="285" y="11.9">6</text>
<text x="117.5" y="26.1" transform="rotate(-90 117.5 26.1)">DATA_D_2</text>
<text x="121.3" y="26.1" transform="rotate(-90 121.3 26.1)">DATA_C_2</text>
<text x="125.1" y="26.1" transform="rotate(-90 125.1 26.1)">DATA_B_2</text>
<text x="128.9" y="26.1" transform="rotate(-90 128.9 26.1)">DATA_A_2</text>
<text x="10.4" y="35.9">A</text>
<text x="285.4" y="35.9">A</text>
<text x="116.6" y="39.3" transform="rotate(-90 116.6 39.3)">12</text>
<text x="120.4" y="39.3" transform="rotate(-90 120.4 39.3)">13</text>
<text x="124.2" y="38.8" transform="rotate(-90 124.2 38.8)">2</text>
<text x="128" y="38.8" transform="rotate(-90 128 38.8)">3</text>
<text x="157.2" y="39.3" transform="rotate(-90 157.2 39.3)">12</text>
<text x="161" y="39.3" transform="rotate(-90 161 39.3)">13</text>
<text x="164.8" y="38.8" transform="rotate(-90 164.8 38.8)">2</text>
<text x="168.7" y="38.8" transform="rotate(-90 168.7 38.8)">3</text>
<text x="196.6" y="39.3" transform="rotate(-90 196.6 39.3)">12</text>
<text x="200.4" y="39.3" transform="rotate(-90 200.4 39.3)">13</text>
<text x="204.2" y="38.8" transform="rotate(-90 204.2 38.8)">2</text>
<text x="208" y="38.8" transform="rotate(-90 208 38.8)">3</text>
<text x="236" y="39.3" transform="rotate(-90 236 39.3)">12</text>
<text x="239.8" y="39.3" transform="rotate(-90 239.8 39.3)">13</text>
<text x="243.6" y="38.8" transform="rotate(-90 243.6 38.8)">2</text>
<text x="247.4" y="38.8" transform="rotate(-90 247.4 38.8)">3</text>
<text x="108.7" y="44.4">7</text>
<text x="134.9" y="44.4">14</text>
<text x="149.4" y="44.4">7</text>
<text x="175.6" y="44.4">14</text>
<text x="188.7" y="44.4">7</text>
<text x="214.9" y="44.4">14</text>
<text x="228.1" y="44.4">7</text>
<text x="254.3" y="44.4">14</text>
<text x="264.8" y="45.2" transform="rotate(-90 264.8 45.2)">Vdisplay</text>
<text x="135.4" y="50.8">1</text>
<text x="176" y="50.8">1</text>
<text x="215.4" y="50.8">1</text>
<text x="254.8" y="50.8">1</text>
<text x="116.6" y="57.9" transform="rotate(-90 116.6 57.9)">5</text>
<text x="120.4" y="58.4" transform="rotate(-90 120.4 58.4)">10</text>
<text x="124.2" y="57.9" transform="rotate(-90 124.2 57.9)">4</text>
<text x="128" y="57.9" transform="rotate(-90 128 57.9)">8</text>
<text x="157.2" y="57.9" transform="rotate(-90 157.2 57.9)">5</text>
<text x="161" y="58.4" transform="rotate(-90 161 58.4)">10</text>
<text x="164.8" y="57.9" transform="rotate(-90 164.8 57.9)">4</text>
<text x="168.7" y="57.9" transform="rotate(-90 168.7 57.9)">8</text>
<text x="196.6" y="57.9" transform="rotate(-90 196.6 57.9)">5</text>
<text x="200.4" y="58.4" transform="rotate(-90 200.4 58.4)">10</text>
<text x="204.2" y="57.9" transform="rotate(-90 204.2 57.9)">4</text>
<text x="208" y="57.9" transform="rotate(-90 208 57.9)">8</text>
<text x="236" y="57.9" transform="rotate(-90 236 57.9)">5</text>
<text x="239.8" y="58.4" transform="rotate(-90 239.8 58.4)">10</text>
<text x="243.6" y="57.9" transform="rotate(-90 243.6 57.9)">4</text>
<text x="247.4" y="57.9" transform="rotate(-90 247.4 57.9)">8</text>
<text x="109.1" y="60.6">LSI1_2</text>
<text x="120.4" y="62.3" transform="rotate(-90 120.4 62.3)">1</text>
<text x="124.2" y="62.3" transform="rotate(-90 124.2 62.3)">1</text>
<text x="131.6" y="60.6">BI1_2</text>
<text x="149.7" y="60.6">LSI2_2</text>
<text x="161" y="62.3" transform="rotate(-90 161 62.3)">1</text>
<text x="164.8" y="62.3" transform="rotate(-90 164.8 62.3)">1</text>
<text x="172.2" y="60.6">BI2_2</text>
<text x="189.1" y="60.6">LSI3_2</text>
<text x="200.4" y="62.3" transform="rotate(-90 200.4 62.3)">1</text>
<text x="211.6" y="60.6">BI3_2</text>
<text x="228.4" y="60.6">LSI4_2</text>
<text x="239.8" y="62.3" transform="rotate(-90 239.8 62.3)">1</text>
<text x="251" y="60.6">BI4_2</text>
<text x="165.7" y="75.7" transform="rotate(-90 165.7 75.7)">Vdisplay</text>
<text x="167.4" y="73.8" transform="rotate(-90 167.4 73.8)">1</text>
<text x="169.2" y="77.2">R2</text>
<text x="169.9" y="73.8" transform="rotate(-90 169.9 73.8)">1</text>
<text x="170.2" y="72.2">J10J6</text>
<text x="199.1" y="76.9">GNDPWR</text>
<text x="173.4" y="80" transform="rotate(-90 173.4 80)">DATA_C_2</text>
<text x="175.9" y="80" transform="rotate(-90 175.9 80)">BI1_2</text>
<text x="178.4" y="80" transform="rotate(-90 178.4 80)">BI2_2</text>
<text x="181" y="80" transform="rotate(-90 181 80)">DATA_D_2</text>
<text x="183.5" y="80" transform="rotate(-90 183.5 80)">LSI1_2</text>
<text x="186.1" y="80" transform="rotate(-90 186.1 80)">DATA_A_2</text>
<text x="187.7" y="83.9" transform="rotate(-90 187.7 83.9)">9</text>
<text x="188.6" y="80" transform="rotate(-90 188.6 80)">BI3_2</text>
<text x="190.2" y="83.9" transform="rotate(-90 190.2 83.9)">8</text>
<text x="191.1" y="80" transform="rotate(-90 191.1 80)">BI4_2</text>
<text x="192.8" y="83.9" transform="rotate(-90 192.8 83.9)">7</text>
<text x="193.7" y="80" transform="rotate(-90 193.7 80)">LSI3_2</text>
<text x="195.3" y="83.9" transform="rotate(-90 195.3 83.9)">6</text>
<text x="196.2" y="80" transform="rotate(-90 196.2 80)">LSI2_2</text>
<text x="197.9" y="83.9" transform="rotate(-90 197.9 83.9)">5</text>
<text x="198.8" y="80" transform="rotate(-90 198.8 80)">LSI4_2</text>
<text x="200.4" y="83.9" transform="rotate(-90 200.4 83.9)">4</text>
<text x="201.3" y="80" transform="rotate(-90 201.3 80)">DATA_B_2</text>
<text x="202.9" y="83.9" transform="rotate(-90 202.9 83.9)">3</text>
<text x="205.5" y="83.9" transform="rotate(-90 205.5 83.9)">2</text>
<text x="208" y="83.9" transform="rotate(-90 208 83.9)">1</text>
<text x="10.4" y="85.9">B</text>
<text x="37" y="88.9">2</text>
<text x="162.3" y="84.4" transform="rotate(-90 162.3 84.4)">19</text>
<text x="164.8" y="84.4" transform="rotate(-90 164.8 84.4)">18</text>
<text x="167.4" y="84.4" transform="rotate(-90 167.4 84.4)">17</text>
<text x="169.9" y="84.4" transform="rotate(-90 169.9 84.4)">16</text>
<text x="172.5" y="84.4" transform="rotate(-90 172.5 84.4)">15</text>
<text x="175" y="84.4" transform="rotate(-90 175 84.4)">14</text>
<text x="177.5" y="84.4" transform="rotate(-90 177.5 84.4)">13</text>
<text x="180.1" y="84.4" transform="rotate(-90 180.1 84.4)">12</text>
<text x="182.6" y="84.4" transform="rotate(-90 182.6 84.4)">11</text>
<text x="185.2" y="84.4" transform="rotate(-90 185.2 84.4)">10</text>
<text x="285.4" y="85.9">B</text>
<text x="37" y="91.4">1</text>
<text x="162.3" y="98.4" transform="rotate(-90 162.3 98.4)">19</text>
<text x="164.8" y="98.4" transform="rotate(-90 164.8 98.4)">18</text>
<text x="167.4" y="98.4" transform="rotate(-90 167.4 98.4)">17</text>
<text x="169.9" y="98.4" transform="rotate(-90 169.9 98.4)">16</text>
<text x="172.5" y="98.4" transform="rotate(-90 172.5 98.4)">15</text>
<text x="175" y="98.4" transform="rotate(-90 175 98.4)">14</text>
<text x="177.5" y="98.4" transform="rotate(-90 177.5 98.4)">13</text>
<text x="180.1" y="98.4" transform="rotate(-90 180.1 98.4)">12</text>
<text x="182.6" y="98.4" transform="rotate(-90 182.6 98.4)">11</text>
<text x="185.2" y="98.4" transform="rotate(-90 185.2 98.4)">10</text>
<text x="187.7" y="97.9" transform="rotate(-90 187.7 97.9)">9</text>
<text x="190.2" y="97.9" transform="rotate(-90 190.2 97.9)">8</text>
<text x="192.8" y="97.9" transform="rotate(-90 192.8 97.9)">7</text>
<text x="195.3" y="97.9" transform="rotate(-90 195.3 97.9)">6</text>
<text x="197.9" y="97.9" transform="rotate(-90 197.9 97.9)">5</text>
<text x="200.4" y="97.9" transform="rotate(-90 200.4 97.9)">4</text>
<text x="202.9" y="97.9" transform="rotate(-90 202.9 97.9)">3</text>
<text x="205.5" y="97.9" transform="rotate(-90 205.5 97.9)">2</text>
<text x="208" y="97.9" transform="rotate(-90 208 97.9)">1</text>
<text x="116.4" y="106.7">2</text>
<text x="175.9" y="107.9" transform="rotate(-90 175.9 107.9)">BI1</text>
<text x="178.4" y="107.9" transform="rotate(-90 178.4 107.9)">BI2</text>
<text x="188.6" y="107.9" transform="rotate(-90 188.6 107.9)">BI3</text>
<text x="191.1" y="107.9" transform="rotate(-90 191.1 107.9)">BI4</text>
<text x="116.4" y="109.2">1</text>
<text x="116.4" y="111.8">5</text>
<text x="168.3" y="109.6" transform="rotate(-90 168.3 109.6)">DP_2</text>
<text x="170.8" y="109.6" transform="rotate(-90 170.8 109.6)">DP_1</text>
<text x="173.4" y="112.3" transform="rotate(-90 173.4 112.3)">DATA_C</text>
<text x="181" y="112.3" transform="rotate(-90 181 112.3)">DATA_D</text>
<text x="183.5" y="108.9" transform="rotate(-90 183.5 108.9)">LSI1</text>
<text x="186.1" y="112.3" transform="rotate(-90 186.1 112.3)">DATA_A</text>
<text x="193.7" y="108.9" transform="rotate(-90 193.7 108.9)">LSI3</text>
<text x="196.2" y="108.9" transform="rotate(-90 196.2 108.9)">LSI2</text>
<text x="198.8" y="108.9" transform="rotate(-90 198.8 108.9)">LSI4</text>
<text x="201.3" y="112.3" transform="rotate(-90 201.3 112.3)">DATA_B</text>
<text x="86.7" y="116.8">30</text>
<text x="86.7" y="119.4">27</text>
<text x="116.4" y="114.3">6</text>
<text x="116.4" y="116.8">7</text>
<text x="116.4" y="119.4">8</text>
<text x="122.2" y="117.7">LSI2</text>
<text x="166.5" y="114.3">1</text>
<text x="166.5" y="116.8">2</text>
<text x="86.7" y="121.9">17</text>
<text x="86.7" y="125.7">18</text>
<text x="115.9" y="124.5">10</text>
<text x="116.4" y="121.9">9</text>
<text x="122.2" y="125.3">LSI1</text>
<text x="122.2" y="120.3">BI4</text>
<text x="122.2" y="122.8">BI3</text>
<text x="115.9" y="127">11</text>
<text x="115.9" y="129.5">12</text>
<text x="122.2" y="130.4">BI2</text>
<text x="122.2" y="127.9">DATA_D</text>
<text x="234.7" y="129.6" transform="rotate(-90 234.7 129.6)">1</text>
<text x="237.2" y="129.6" transform="rotate(-90 237.2 129.6)">2</text>
<text x="239.8" y="129.6" transform="rotate(-90 239.8 129.6)">3</text>
<text x="10.4" y="135.9">C</text>
<text x="87.1" y="137.2">3</text>
<text x="115.9" y="132.1">13</text>
<text x="115.9" y="134.6">14</text>
<text x="115.9" y="137.2">15</text>
<text x="122.2" y="135.5">DATA_C</text>
<text x="122.2" y="133">BI1</text>
<text x="245.3" y="133.3">1</text>
<text x="245.3" y="135.9">2</text>
<text x="285.4" y="135.9">C</text>
<text x="86.7" y="139.7">28</text>
<text x="115.9" y="139.7">16</text>
<text x="115.9" y="142.2">19</text>
<text x="122.2" y="138">DP_1</text>
<text x="122.2" y="140.6">DP_2</text>
<text x="122.2" y="143.1">DATA_B</text>
<text x="245.3" y="138.4">3</text>
<text x="245.3" y="141">4</text>
<text x="245.3" y="143.5">5</text>
<text x="115.9" y="144.8">20</text>
<text x="115.9" y="147.3">21</text>
<text x="115.9" y="149.9">22</text>
<text x="122.2" y="148.2">LSI3</text>
<text x="122.2" y="145.7">DATA_A</text>
<text x="245.3" y="146">6</text>
<text x="115.9" y="152.4">23</text>
<text x="115.9" y="154.9">24</text>
<text x="122.2" y="150.7">LSI4</text>
<text x="86.7" y="156.2">29</text>
<text x="87.1" y="158.7">4</text>
<text x="115.9" y="157.5">25</text>
<text x="115.9" y="160">26</text>
<text x="115.7" y="174">1</text>
<text x="119.1" y="171.5" transform="rotate(-90 119.1 171.5)">2</text>
<text x="122.1" y="174">3</text>
<text x="10.4" y="185.9">D</text>
<text x="285.4" y="185.9">D</text>
<text x="35" y="199.9">1</text>
<text x="85" y="199.9">2</text>
<text x="135" y="199.9">3</text>
<text x="185" y="199.9">4</text>
<text x="235" y="199.9">5</text>
<text x="285" y="199.9">6</text>
</g>
<g font-size="1.8" fill="#008484">
<text x="257.7" y="41">VCC</text>
<text x="117.5" y="43.2" transform="rotate(-90 117.5 43.2)">D</text>
<text x="121.3" y="43.2" transform="rotate(-90 121.3 43.2)">C</text>
<text x="125.1" y="43.2" transform="rotate(-90 125.1 43.2)">B</text>
<text x="128.9" y="43.2" transform="rotate(-90 128.9 43.2)">A</text>
<text x="158.1" y="43.2" transform="rotate(-90 158.1 43.2)">D</text>
<text x="161.9" y="43.2" transform="rotate(-90 161.9 43.2)">C</text>
<text x="165.7" y="43.2" transform="rotate(-90 165.7 43.2)">B</text>
<text x="169.5" y="43.2" transform="rotate(-90 169.5 43.2)">A</text>
<text x="197.5" y="43.2" transform="rotate(-90 197.5 43.2)">D</text>
<text x="201.3" y="43.2" transform="rotate(-90 201.3 43.2)">C</text>
<text x="205.1" y="43.2" transform="rotate(-90 205.1 43.2)">B</text>
<text x="208.9" y="43.2" transform="rotate(-90 208.9 43.2)">A</text>
<text x="236.9" y="43.2" transform="rotate(-90 236.9 43.2)">D</text>
<text x="240.7" y="43.2" transform="rotate(-90 240.7 43.2)">C</text>
<text x="244.5" y="43.2" transform="rotate(-90 244.5 43.2)">B</text>
<text x="248.3" y="43.2" transform="rotate(-90 248.3 43.2)">A</text>
<text x="266" y="56.7">R</text>
<text x="266.1" y="54.4">R4</text>
<text x="125.9" y="61.8">J3</text>
<text x="162.7" y="61.8">J4</text>
<text x="166.5" y="61.8">J5</text>
<text x="202.2" y="61.8">J11 J12</text>
<text x="204.2" y="62.3" transform="rotate(-90 204.2 62.3)">1</text>
<text x="241.5" y="61.8">J14 J15</text>
<text x="243.6" y="62.3" transform="rotate(-90 243.6 62.3)">1</text>
<text x="266.1" y="63.3">D1</text>
<text x="266.2" y="65.6">4.8V</text>
<text x="102.8" y="68.3">GNDPWR</text>
<text x="260.2" y="70.9">GNDPWR</text>
<text x="36.1" y="84">J1</text>
<text x="64.6" y="83.3" transform="rotate(-90 64.6 83.3)">VCC</text>
<text x="28.3" y="86.3">Conn_01x02_Female</text>
<text x="53.9" y="89.9">C1</text>
<text x="66.6" y="89.9">C2</text>
<text x="78.1" y="89.9">C3</text>
<text x="90.8" y="89.9">C4</text>
<text x="183.9" y="89.1">J7</text>
<text x="54.2" y="92.2">100nF</text>
<text x="66.9" y="92.2">100uF</text>
<text x="78.3" y="92.2">100nF</text>
<text x="91" y="92.2">100uF</text>
<text x="130.2" y="94">SW1</text>
<text x="59.6" y="98.8">GNDPWR</text>
<text x="128" y="96.3">SW_Push</text>
<text x="209.9" y="97.5">J8</text>
<text x="108.3" y="107.6">D0/TX</text>
<text x="133.2" y="107.7">GNDPWR</text>
<text x="108.1" y="110.1">D1/RX</text>
<text x="111" y="112.6">D2</text>
<text x="199.3" y="109">GNDPWR</text>
<text x="71.8" y="119.7">VCC</text>
<text x="91.2" y="117.7">Vin</text>
<text x="111" y="115.2">D3</text>
<text x="111" y="117.7">D4</text>
<text x="171.1" y="115.8">J9</text>
<text x="91.2" y="122.8">3V3</text>
<text x="91.2" y="120.3">5V</text>
<text x="111" y="120.3">D5</text>
<text x="111" y="122.8">D6</text>
<text x="111" y="125.3">D7</text>
<text x="162.7" y="124" transform="rotate(-90 162.7 124)">VCC</text>
<text x="91.2" y="126.6">Aref</text>
<text x="111" y="127.9">D8</text>
<text x="111" y="130.4">D9</text>
<text x="242.5" y="128.1">J13</text>
<text x="110" y="133">D10</text>
<text x="110" y="135.5">D11</text>
<text x="91.2" y="138">RESET</text>
<text x="91.2" y="140.6">RESET</text>
<text x="106" y="143.1">AD0/D14</text>
<text x="110" y="138">D12</text>
<text x="110" y="140.6">D13</text>
<text x="236.9" y="143.9">VCC</text>
<text x="249.9" y="140">J16</text>
<text x="106" y="145.7">AD1/D15</text>
<text x="106" y="148.2">AD2/D16</text>
<text x="106" y="150.7">AD3/D17</text>
<text x="106" y="153.3">AD4/D18</text>
<text x="106" y="155.8">AD5/D19</text>
<text x="239.9" y="150.9">GNDPWR</text>
<text x="91.2" y="159.6">GND</text>
<text x="91.2" y="157.1">GND</text>
<text x="109.8" y="158.4">AD6</text>
<text x="109.8" y="160.9">AD7</text>
<text x="137.6" y="161.7" transform="rotate(-90 137.6 161.7)">R5</text>
<text x="148" y="158.9">VCC</text>
<text x="81.2" y="163.6">GNDPWR</text>
<text x="132.8" y="166.1">R1</text>
<text x="132.9" y="168.4">10k</text>
<text x="104.8" y="174.3">VCC</text>
<text x="116.7" y="180">20Klin</text>
<text x="117.7" y="177.7">RV1</text>
<text x="121.8" y="178.8">GNDPWR</text>
</g>
<text font-size="1.8" fill="#008400" x="122.1" y="61.8">J2</text>
<g font-size="1.8" fill="#0000c2">
<text x="113" y="70">Open pads on pins 4&amp;10 allow</text>
<text x="113" y="72.1">your own combination of blinking</text>
<text x="113" y="74.1">dots. Must be connected to pin</text>
<text x="113" y="76.2">16+17 of the passthrough connector.</text>
<text x="246.4" y="73.8">R4/D1 are optional, if you want</text>
<text x="246.4" y="75.9">to run displays at lower voltage</text>
<text x="246.4" y="77.9">(cooler and longer life).</text>
<text x="246.4" y="80">If not, jumper R4 and leave D1 open.</text>
<text x="25.4" y="97.8">Power supply: 5Vdc</text>
<text x="167.6" y="120.3">Add jumper on J9 if displays and</text>
<text x="167.6" y="122.4">login on the daughter board run</text>
<text x="167.6" y="124.5">both at 5V.</text>
<text x="215.9" y="121.6">J13 selects interrupt rate</text>
<text x="215.9" y="123.7">from RTC: 1 Hz vs 32 kHz.</text>
<text x="215.9" y="125.7">(Use 1 Hz).</text>
<text x="250.2" y="124.6">To RTC module ZS-042.</text>
<text x="250.2" y="126.7">Remember to remove the</text>
<text x="250.2" y="128.7">charging circuit if using CR2032</text>
<text x="250.2" y="130.8">(not rechargeable).</text>
<text x="138.4" y="162.6">NOTE! R5 is not present on 2019 PCB!</text>
</g>
<text font-size="1.8" x="77.5" y="86.4">+5Vdc</text>
<g font-size="1.1" fill="#008484">
<text x="112.8" y="45.1">GND</text>
<text x="153.4" y="45.1">GND</text>
<text x="192.8" y="45.1">GND</text>
<text x="232.2" y="45.1">GND</text>
</g>
<g font-size=".7" fill="#008484">
<text x="129" y="45">Vcc_logic</text>
<text x="169.7" y="45">Vcc_logic</text>
<text x="209" y="45">Vcc_logic</text>
<text x="248.4" y="45">Vcc_logic</text>
<text x="117.1" y="53.8" transform="rotate(-90 117.1 53.8)">/Latch_Strobe_Input</text>
<text x="120.9" y="53.8" transform="rotate(-90 120.9 53.8)">Right_Decimal</text>
<text x="124.7" y="53.8" transform="rotate(-90 124.7 53.8)">Left_Decimal</text>
<text x="128.5" y="53.8" transform="rotate(-90 128.5 53.8)">Blanking_Input</text>
<text x="129.3" y="51.3">Vcc_LED</text>
<text x="157.7" y="53.8" transform="rotate(-90 157.7 53.8)">/Latch_Strobe_Input</text>
<text x="161.5" y="53.8" transform="rotate(-90 161.5 53.8)">Right_Decimal</text>
<text x="165.4" y="53.8" transform="rotate(-90 165.4 53.8)">Left_Decimal</text>
<text x="169.2" y="53.8" transform="rotate(-90 169.2 53.8)">Blanking_Input</text>
<text x="169.9" y="51.3">Vcc_LED</text>
<text x="197.1" y="53.8" transform="rotate(-90 197.1 53.8)">/Latch_Strobe_Input</text>
<text x="200.9" y="53.8" transform="rotate(-90 200.9 53.8)">Right_Decimal</text>
<text x="204.7" y="53.8" transform="rotate(-90 204.7 53.8)">Left_Decimal</text>
<text x="208.5" y="53.8" transform="rotate(-90 208.5 53.8)">Blanking_Input</text>
<text x="209.3" y="51.3">Vcc_LED</text>
<text x="236.5" y="53.8" transform="rotate(-90 236.5 53.8)">/Latch_Strobe_Input</text>
<text x="240.3" y="53.8" transform="rotate(-90 240.3 53.8)">Right_Decimal</text>
<text x="244.1" y="53.8" transform="rotate(-90 244.1 53.8)">Left_Decimal</text>
<text x="247.9" y="53.8" transform="rotate(-90 247.9 53.8)">Blanking_Input</text>
<text x="248.6" y="51.3">Vcc_LED</text>
</g>
</svg>
